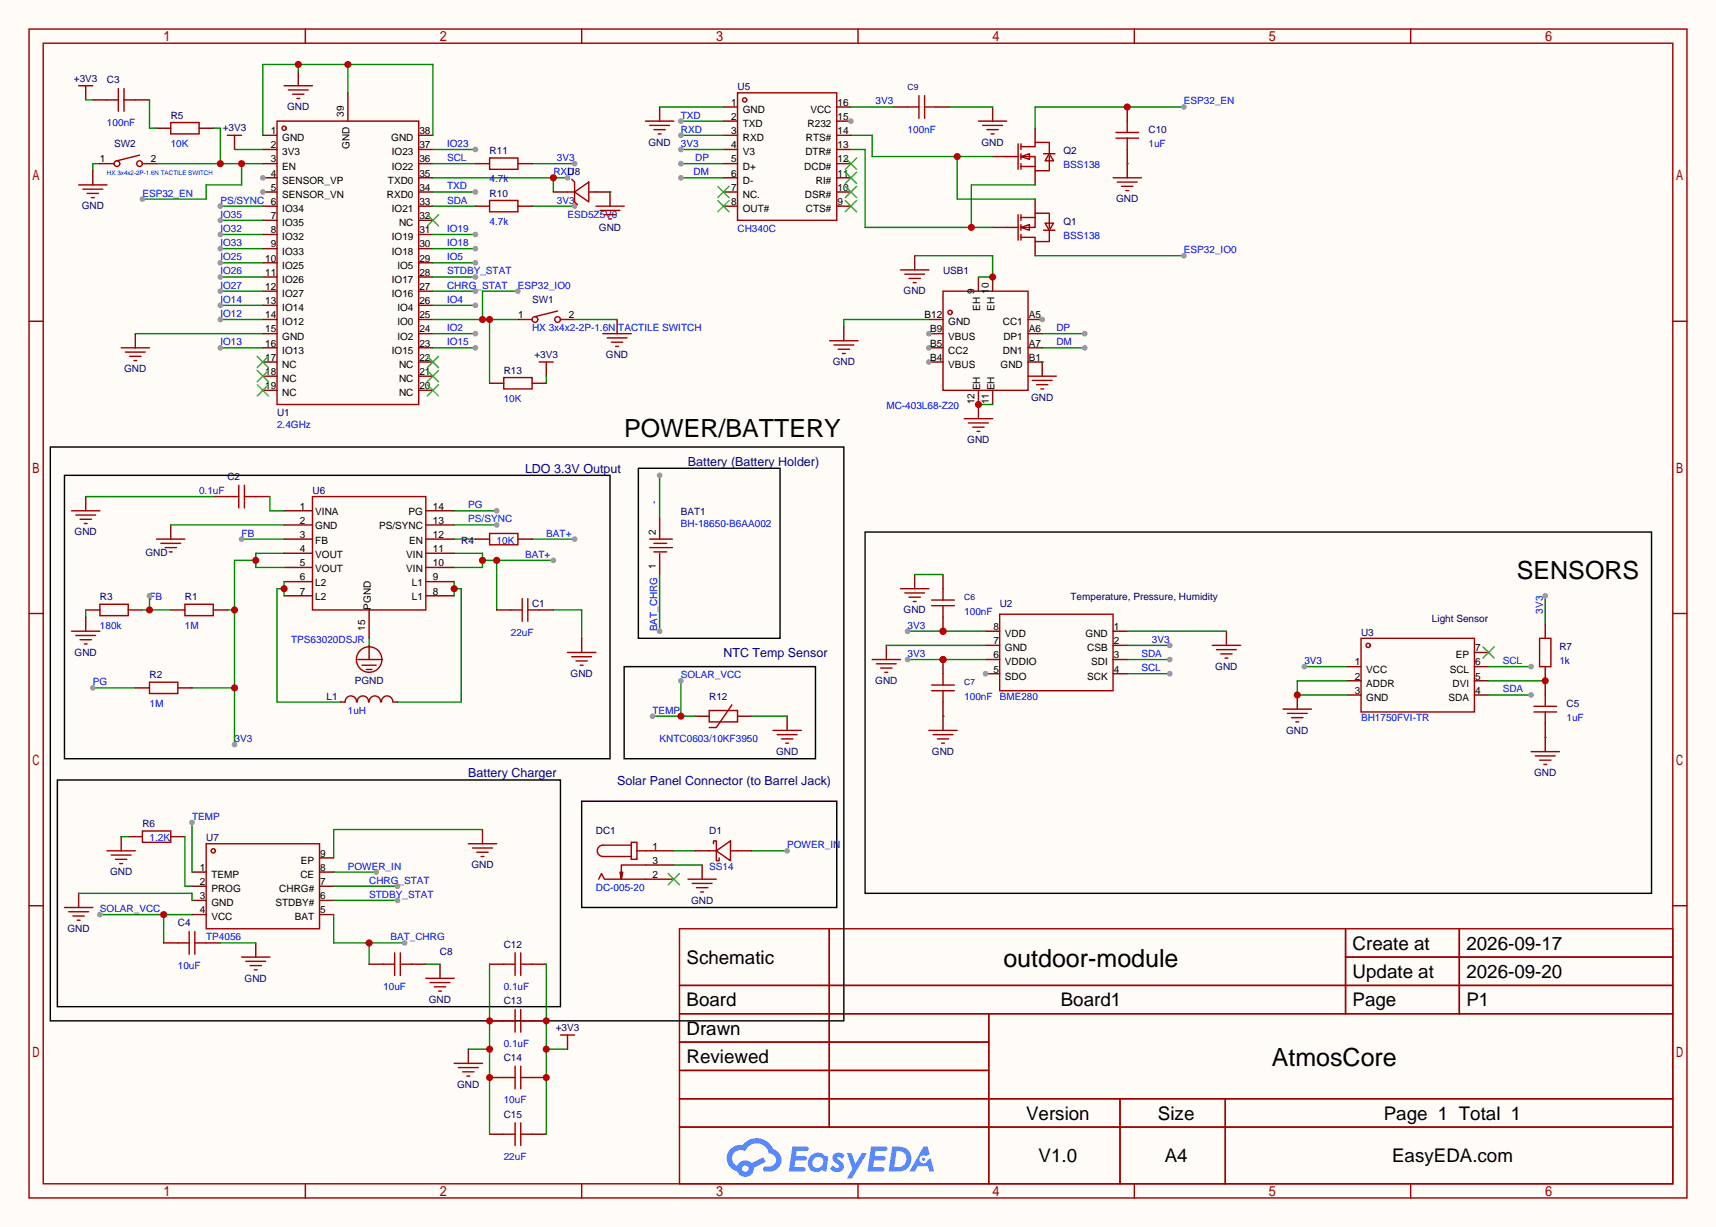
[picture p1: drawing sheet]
<svg xmlns="http://www.w3.org/2000/svg" width="308mm" height="220mm" viewBox="0 0 308 220" stroke-linecap="round" stroke-linejoin="round" font-family="sans-serif">
<path d="M0 0h307.6v220h-307.6z" fill="#fffcf7"/>
<g fill="none" stroke="#a10000" stroke-width=".25">
<path d="M5.2 5.2h297.2v209.6h-297.2zM7.7 7.7h292.1v204.5h-292.1zM54.7 5.2v2.5M104.3 5.2v2.5M153.8 5.2v2.5M203.3 5.2v2.5M252.9 5.2v2.5M5.2 57.6h2.5M299.8 57.6h2.6M5.2 110h2.5M299.8 110h2.6M5.2 162.4h2.5"/>
<path d="M121.8 166.5h178v45.7h-178zM121.8 176.7h178M148.7 166.5v35.6M241.2 166.5v15.2M241.2 171.6h58.6M261.6 166.5v15.2M299.8 162.4h2.6M121.8 181.7h178M121.8 186.8h55.4M121.8 197h178M121.8 191.9h55.4M177.2 181.7v30.5"/>
<path d="M200.8 197v15.2M219.6 197v15.2M54.7 212.2v2.6M104.3 212.2v2.6M121.8 202.1h178M153.8 212.2v2.6M203.3 212.2v2.6M252.9 212.2v2.6"/>
</g>
<g fill="#5487ff">
<path d="M149.5 206.9a1.3 1.3 0 0 1 1.9 .3l-.4 .6a.54 .54 0 0 0-1-.2l.2 .2a1.58 1.58 0 0 1 1 1.5 1.43 1.43 0 0 1-2.4 .2l.5-.6a.64 .64 0 0 0 .5 .5 .64 .64 0 0 0 .6-.3l-.1-.3a1.6 1.6 0 0 1-1.1-1.5z"/>
<path d="M151.8 206.7h.8l.7 2 1.2-2h.9l-2.7 4.5h-.9l1-1.6z"/>
<path d="M142 205.5h1.7a1.31 1.31 0 0 1 1.2 .2 .4 .4 0 0 1-.3 .6h-1.8l-.1 1h1.6a.4 .4 0 0 1 .3 .4 .4 .4 0 0 1-.4 .4h-1.6l-.2 1.2 .8-.1a1.23 1.23 0 0 1 1.2 .2 .39 .39 0 0 1-.4 .6h-2.6z"/>
<path d="M156.1 205.5h1.7a1.32 1.32 0 0 1 1.2 .2 .39 .39 0 0 1-.3 .6h-1.8l-.1 1h1.6a.4 .4 0 0 1 .4 .4 .4 .4 0 0 1-.5 .4h-1.6l-.2 1.1h.8a1.23 1.23 0 0 1 1.2 .2 .39 .39 0 0 1-.4 .6h-2.6z"/>
<path d="M165.5 205.6h.8l.3 1.3-.6 .3a.75 .75 0 0 0-1.1 .3 .75 .75 0 0 0 .5 1.1 .75 .75 0 0 0 .9-.7l.5-.3 .6 2.4h-.8l-.3-.9h-1.8l-.5 .9h-1z"/>
<path d="M159.9 205.6l-.6 4.4h1.4a2.27 2.27 0 0 0 2.7-2.3 2.27 2.27 0 0 0-2.7-2.1zM160.7 206.3a1.5 1.5 0 0 1 1.8 1.6 1.5 1.5 0 0 1-1.9 1.3h-.3z"/>
<path d="M145.4 207.2a1.62 1.62 0 0 0-.4 2.1 1.62 1.62 0 0 0 2 .6l.3-.2 .4 .2 .4 .1 .3-2.4-.1-.3-.5-.1a1.58 1.58 0 0 0-2.4 0zM146 207.7a.98 .98 0 0 1 1.5 .2 .98 .98 0 0 1-.6 1.4 .94 .94 0 0 1-1.2-.4 .94 .94 0 0 1 .3-1.2z"/>
<path d="M131 206a2.37 2.37 0 0 0 1.1 4 1.54 1.54 0 0 0 1.8 1 1.54 1.54 0 0 0 1.2-1.6l2.2-1.1-.5-.8-2.1 1a1.57 1.57 0 0 0-2.6 .5 1.5 1.5 0 0 1-.7-2.1 1.5 1.5 0 0 1 2.2-.5 2.23 2.23 0 0 1 2.3-1.4 2.23 2.23 0 0 1 2 1.8 1.16 1.16 0 0 1 1.2 1.1 1.16 1.16 0 0 1-1.1 1.2h-.7a.47 .47 0 0 0-.5 .4 .47 .47 0 0 0 .4 .5 2.23 2.23 0 0 0 2.2-.6 2.23 2.23 0 0 0 .5-2.3 2.16 2.16 0 0 0-1.3-1.1 3.2 3.2 0 0 0-5.5-.7l-1.1 .1zM133 209.5a.6 .6 0 0 1 1.2 0 .6 .6 0 0 1-1.2 0z"/>
<circle cx="165.6" cy="207.8" r=".28"/>
</g>
<g fill="none" stroke="#870000" stroke-width=".25">
<path d="M62.4 16.6v5.1M47.1 34.4h2.6M47.1 37h2.6M47.1 39.5h2.6M75.1 24.3h2.5M75.1 26.8h2.5M75.1 29.3h2.5M75.1 31.9h2.5M75.1 34.4h2.5M75.1 37h2.5M75.1 39.5h2.5M47.1 42h2.6"/>
<path d="M47.1 44.6h2.6M47.1 47.1h2.6M47.1 49.7h2.6M47.1 52.2h2.6M47.1 54.7h2.6M47.1 57.3h2.6M47.1 59.8h2.6M75.1 42h2.5M75.1 44.6h2.5M75.1 47.1h2.5M75.1 49.7h2.5M75.1 52.2h2.5"/>
<path d="M75.1 54.7h2.5M75.1 57.3h2.5M75.1 59.8h2.5M47.1 62.4h2.6M47.1 64.9h2.6M47.1 67.4h2.6M47.1 70h2.6M75.1 62.4h2.5M75.1 64.9h2.5M75.1 67.4h2.5M75.1 70h2.5"/>
</g>
<g fill="none" stroke="#3c3" stroke-width=".25">
<path d="M76.6 38.5l2 2M78.6 38.5l-2 2M46.1 69l2 2M46.1 66.4l2 2.1M46.1 63.9l2 2M48.1 69l-2 2M48.1 66.4l-2 2.1M48.1 63.9l-2 2M76.6 63.9l2 2M76.6 66.4l2 2.1M76.6 69l2 2M78.6 63.9l-2 2"/>
<path d="M78.6 66.4l-2 2.1M78.6 69l-2 2"/>
</g>
<circle cx="47.1" cy="34.4" r=".51" fill="#999"/>
<path d="M47.1 31.9h2.6" fill="none" stroke="#870000" stroke-width=".25"/>
<circle cx="47.1" cy="31.9" r=".51" fill="#999"/>
<path d="M47.1 29.3h2.6M47.1 26.8h2.6M47.1 24.3h2.6M199.5 113.2h2.6M199.5 115.7h2.6M199.5 118.2h2.6M176.7 120.8h2.5M199.5 120.8h2.6" fill="none" stroke="#870000" stroke-width=".25"/>
<g fill="none" stroke="#a10000" stroke-width=".25">
<path d="M49.7 21.7h25.4v50.8h-25.4zM179.2 110.1h20.3v13.7h-20.3z"/>
<circle cx="50.9" cy="23" r=".38"/>
</g>
<circle cx="176.7" cy="120.8" r=".51" fill="#999"/>
<path d="M53.5 12.8v2.6M176.7 118.2h2.5M176.7 115.7h2.5M176.7 113.2h2.5M241.4 119.5h2.6M264.3 119.5h2.5M264.3 117h2.5M241.4 122h2.6M241.4 124.6h2.6M264.3 122h2.5M264.3 124.6h2.5" fill="none" stroke="#870000" stroke-width=".25"/>
<g fill="none" stroke="#a10000" stroke-width=".25">
<path d="M50.9 15.4h5.1M51.7 16.1h3.5M52.5 16.9h2M53.2 17.7h.5M244 114.4h20.3v13.2h-20.3z"/>
<circle cx="245.2" cy="115.7" r=".38"/>
</g>
<path d="M265.8 116l2 2M267.8 116l-2 2" fill="none" stroke="#3c3" stroke-width=".25"/>
<path d="M53.5 11.6v1.2M62.4 11.6v5M47.1 24.3v-12.7h30.5v12.7" fill="none" stroke="#008700" stroke-width=".25"/>
<g fill="#c00">
<circle cx="62.4" cy="11.6" r=".63"/>
<circle cx="53.5" cy="11.6" r=".63"/>
</g>
<g fill="none" stroke="#870000" stroke-width=".25">
<path d="M129.7 19.2h2.5M129.7 21.7h2.5M129.7 24.3h2.5M129.7 26.8h2.5M129.7 29.3h2.5M129.7 31.9h2.5M129.7 34.4h2.5M129.7 37h2.5M150 21.7h2.5M150 24.3h2.5M150 26.8h2.5M150 29.3h2.5"/>
<path d="M150 31.9h2.5M150 34.4h2.5M150 37h2.5M24.3 59.8v2.6"/>
</g>
<g fill="none" stroke="#a10000" stroke-width=".25">
<path d="M132.2 16.6h17.8v22.9h-17.8zM21.7 62.4h5.1M22.5 63.1h3.5M23.2 63.9h2.1M24 64.6h.5"/>
<circle cx="133.5" cy="17.9" r=".38"/>
</g>
<path d="M24.3 59.8h22.8" fill="none" stroke="#008700" stroke-width=".25"/>
<path d="M128.7 33.4l2 2M128.7 35.9l2 2.1M130.7 33.4l-2 2M130.7 35.9l-2 2.1M151.5 35.9l2 2.1M151.5 33.4l2 2M151.5 30.9l2 2M151.5 28.3l2 2.1M153.5 35.9l-2 2.1M153.5 33.4l-2 2M153.5 30.9l-2 2M153.5 28.3l-2 2.1" fill="none" stroke="#3c3" stroke-width=".25"/>
<circle cx="152.5" cy="21.7" r=".51" fill="#999"/>
<path d="M150 19.2h2.5M158.9 115.7v2.5M219.8 113.2v2.5M232.5 124.6v2.5" fill="none" stroke="#870000" stroke-width=".25"/>
<path d="M156.3 118.2h5.1M157.1 119h3.6M157.9 119.8h2M217.3 115.7h5.1M218.1 116.5h3.5M218.8 117.2h2.1M219.6 118h.5M158.6 120.5h.5M230 127.1h5.1M230.8 127.9h3.5M231.5 128.7h2.1M232.3 129.4h.5" fill="none" stroke="#a10000" stroke-width=".25"/>
<path d="M158.9 115.7h17.8M202.1 113.2h17.7M241.4 122h-8.9v2.6h8.9" fill="none" stroke="#008700" stroke-width=".25"/>
<circle cx="232.5" cy="124.6" r=".63" fill="#c00"/>
<g fill="none" stroke="#870000" stroke-width=".25">
<path d="M50.9 91.6h5.1M50.9 94.1h5.1M50.9 96.6h5.1M50.9 99.2h5.1M76.3 91.6h5.1M76.3 94.1h5.1M76.3 96.6h5.1M76.3 99.2h5.1M118.2 92.8v3.8M118.2 99.2v3.8M50.9 101.7h5.1M50.9 104.3h5.1"/>
<path d="M50.9 106.8h5.1M66.2 109.3v5.1M76.3 101.7h5.1M76.3 104.3h5.1M76.3 106.8h5.1"/>
</g>
<path d="M56 89h20.3v20.3h-20.3zM116.5 96.6h4M116.5 98.2h4M117.2 97.4h2.3M117.2 98.9h2.3" fill="none" stroke="#a10000" stroke-width=".25"/>
<path d="M202.1 115.7h7.6" fill="none" stroke="#008700" stroke-width=".25"/>
<circle cx="209.7" cy="115.7" r=".51" fill="#999"/>
<path d="M277 106.8v5.1" fill="none" stroke="#008700" stroke-width=".25"/>
<circle cx="277" cy="106.8" r=".51" fill="#999"/>
<path d="M152.5 19.2h7.6M162.7 113.2h14" fill="none" stroke="#008700" stroke-width=".25"/>
<circle cx="169" cy="113.2" r=".63" fill="#c00"/>
<circle cx="162.7" cy="113.2" r=".51" fill="#999"/>
<path d="M95.4 37h7.6" fill="none" stroke="#008700" stroke-width=".25"/>
<circle cx="103" cy="37" r=".51" fill="#999"/>
<path d="M122 26.8h7.7" fill="none" stroke="#008700" stroke-width=".25"/>
<circle cx="122" cy="26.8" r=".51" fill="#999"/>
<path d="M233.8 119.5h7.6" fill="none" stroke="#008700" stroke-width=".25"/>
<circle cx="233.8" cy="119.5" r=".51" fill="#999"/>
<path d="M162.7 118.2h14" fill="none" stroke="#008700" stroke-width=".25"/>
<circle cx="169" cy="118.2" r=".63" fill="#c00"/>
<circle cx="162.7" cy="118.2" r=".51" fill="#999"/>
<path d="M95.4 29.3h7.6" fill="none" stroke="#008700" stroke-width=".25"/>
<circle cx="103" cy="29.3" r=".51" fill="#999"/>
<path d="M266.8 119.5h7.6" fill="none" stroke="#008700" stroke-width=".25"/>
<circle cx="274.4" cy="119.5" r=".51" fill="#999"/>
<path d="M202.1 120.8h7.6" fill="none" stroke="#008700" stroke-width=".25"/>
<circle cx="209.7" cy="120.8" r=".51" fill="#999"/>
<path d="M77.6 29.3h7.6M202.1 118.2h7.6" fill="none" stroke="#008700" stroke-width=".25"/>
<circle cx="209.7" cy="118.2" r=".51" fill="#999"/>
<path d="M77.6 37h7.6M266.8 124.6h7.6" fill="none" stroke="#008700" stroke-width=".25"/>
<circle cx="274.4" cy="124.6" r=".51" fill="#999"/>
<path d="M30.6 94.1v2.5M66.2 115.7v2.5M34.4 156.3h2.6M34.4 158.9h2.6M57.3 153.8h2.5M57.3 156.3h2.5M57.3 158.9h2.5M34.4 161.4h2.6M34.4 164h2.6M57.3 161.4h2.5M57.3 164h2.5" fill="none" stroke="#870000" stroke-width=".25"/>
<g fill="none" stroke="#a10000" stroke-width=".25">
<path d="M28.1 96.6h5M28.8 97.4h3.6M29.6 98.2h2M30.4 98.9h.5M64.1 118.2h4.1M64.9 119.3h2.5M65.7 120h1M37 151.3h20.3v15.2h-20.3z"/>
<circle cx="66.2" cy="118.2" r="2.29"/>
<circle cx="38.2" cy="152.5" r=".38"/>
</g>
<path d="M30.6 94.1h20.3M81.4 99.2h5.1v2.5h-5.1M66.2 114.4v1.3M86.5 100.5h12.7M89 100.5v8.8" fill="none" stroke="#008700" stroke-width=".25"/>
<g fill="#c00">
<circle cx="86.5" cy="100.5" r=".63"/>
<circle cx="89" cy="100.5" r=".63"/>
</g>
<circle cx="99.2" cy="100.5" r=".51" fill="#999"/>
<path d="M50.9 99.2h-5.1v2.5h5.1M40.8 109.3h1.2M45.8 100.5h-3.8v33M99.2 109.3h5.1v5.1M34.4 123.3h7.6" fill="none" stroke="#008700" stroke-width=".25"/>
<g fill="#c00">
<circle cx="45.8" cy="100.5" r=".63"/>
<circle cx="42" cy="109.3" r=".63"/>
<circle cx="42" cy="123.3" r=".63"/>
</g>
<circle cx="42" cy="133.5" r=".51" fill="#999"/>
<path d="M118.2 85.2v7.6" fill="none" stroke="#008700" stroke-width=".25"/>
<circle cx="118.2" cy="85.2" r=".51" fill="#999"/>
<path d="M89 109.3h2.6M96.6 109.3h2.6M104.3 114.4v2.6" fill="none" stroke="#870000" stroke-width=".25"/>
<path d="M91.6 109.3h2M93.6 107.3v4.1M94.6 107.3v4.1M94.6 109.3h2M101.7 117h5.1M102.5 117.7h3.5M103.3 118.5h2M104 119.3h.5" fill="none" stroke="#a10000" stroke-width=".25"/>
<path d="M81.4 96.6h3.8M95.4 96.6h7.6" fill="none" stroke="#008700" stroke-width=".25"/>
<circle cx="103" cy="96.6" r=".51" fill="#999"/>
<path d="M15.4 89v2.6M38.2 89h2.6M45.8 89h2.6" fill="none" stroke="#870000" stroke-width=".25"/>
<path d="M12.8 91.6h5.1M13.6 92.3h3.5M14.4 93.1h2M15.1 93.9h.5M40.8 89h2M42.8 87v4.1M43.8 87v4.1M43.8 89h2" fill="none" stroke="#a10000" stroke-width=".25"/>
<path d="M15.4 89h22.8M48.4 89v2.6h2.5M81.4 104.3v2.5M81.4 105.5h1.3v20.4h-11.5" fill="none" stroke="#008700" stroke-width=".25"/>
<circle cx="81.4" cy="105.5" r=".63" fill="#c00"/>
<path d="M50.9 104.3v2.5M50.9 105.5h-1.2v20.4h11.4" fill="none" stroke="#008700" stroke-width=".25"/>
<circle cx="50.9" cy="105.5" r=".63" fill="#c00"/>
<path d="M39.5 39.5h7.6" fill="none" stroke="#008700" stroke-width=".25"/>
<circle cx="39.5" cy="39.5" r=".51" fill="#999"/>
<path d="M39.5 42h7.6" fill="none" stroke="#008700" stroke-width=".25"/>
<circle cx="39.5" cy="42" r=".51" fill="#999"/>
<path d="M39.5 44.6h7.6" fill="none" stroke="#008700" stroke-width=".25"/>
<circle cx="39.5" cy="44.6" r=".51" fill="#999"/>
<path d="M39.5 47.1h7.6" fill="none" stroke="#008700" stroke-width=".25"/>
<circle cx="39.5" cy="47.1" r=".51" fill="#999"/>
<path d="M39.5 49.7h7.6" fill="none" stroke="#008700" stroke-width=".25"/>
<circle cx="39.5" cy="49.7" r=".51" fill="#999"/>
<path d="M39.5 52.2h7.6" fill="none" stroke="#008700" stroke-width=".25"/>
<circle cx="39.5" cy="52.2" r=".51" fill="#999"/>
<path d="M39.5 54.7h7.6" fill="none" stroke="#008700" stroke-width=".25"/>
<circle cx="39.5" cy="54.7" r=".51" fill="#999"/>
<path d="M39.5 57.3h7.6" fill="none" stroke="#008700" stroke-width=".25"/>
<circle cx="39.5" cy="57.3" r=".51" fill="#999"/>
<path d="M39.5 62.4h7.6" fill="none" stroke="#008700" stroke-width=".25"/>
<circle cx="39.5" cy="62.4" r=".51" fill="#999"/>
<path d="M77.6 59.8h7.6" fill="none" stroke="#008700" stroke-width=".25"/>
<circle cx="85.2" cy="59.8" r=".51" fill="#999"/>
<path d="M77.6 54.7h7.6" fill="none" stroke="#008700" stroke-width=".25"/>
<circle cx="85.2" cy="54.7" r=".51" fill="#999"/>
<path d="M77.6 49.7h7.6" fill="none" stroke="#008700" stroke-width=".25"/>
<circle cx="85.2" cy="49.7" r=".51" fill="#999"/>
<path d="M77.6 47.1h7.6" fill="none" stroke="#008700" stroke-width=".25"/>
<circle cx="85.2" cy="47.1" r=".51" fill="#999"/>
<path d="M77.6 44.6h7.6" fill="none" stroke="#008700" stroke-width=".25"/>
<circle cx="85.2" cy="44.6" r=".51" fill="#999"/>
<path d="M77.6 42h7.6" fill="none" stroke="#008700" stroke-width=".25"/>
<circle cx="85.2" cy="42" r=".51" fill="#999"/>
<path d="M77.6 26.8h7.6" fill="none" stroke="#008700" stroke-width=".25"/>
<circle cx="85.2" cy="26.8" r=".51" fill="#999"/>
<path d="M9 80.1h142.3v102.9h-142.3zM155.1 95.4h140.9v64.7h-140.9z" fill="none" stroke="#000" stroke-width=".25"/>
<path d="M15.4 109.3h2.5M23 109.3h2.5M30.6 109.3h2.5M38.2 109.3h2.6M24.3 123.3h2.5M31.9 123.3h2.5M61.1 125.9h.7M70.5 125.9h.7" fill="none" stroke="#870000" stroke-width=".25"/>
<path d="M17.9 108.3h5.1v2.1h-5.1zM33.1 108.3h5.1v2.1h-5.1zM26.8 122.3h5.1v2h-5.1zM61.9 125.8a1.01 1.01 0 0 1 1-1 1.01 1.01 0 0 1 1 1M64 125.8a1.01 1.01 0 0 1 1-1 1.01 1.01 0 0 1 1.1 1M66.2 125.8a1.01 1.01 0 0 1 1-1 1.01 1.01 0 0 1 1 1M68.4 125.8a1.01 1.01 0 0 1 1-1 1.01 1.01 0 0 1 1 1" fill="none" stroke="#a10000" stroke-width=".25"/>
<path d="M25.5 109.3h5.1M26.8 106.8v2.5" fill="none" stroke="#008700" stroke-width=".25"/>
<circle cx="26.8" cy="109.3" r=".63" fill="#c00"/>
<circle cx="26.8" cy="106.8" r=".51" fill="#999"/>
<path d="M15.4 110.6v2.6" fill="none" stroke="#870000" stroke-width=".25"/>
<path d="M12.8 113.2h5.1M13.6 113.9h3.5M14.4 114.7h2M15.1 115.4h.5" fill="none" stroke="#a10000" stroke-width=".25"/>
<path d="M81.4 91.6h7.6M15.4 109.3v1.3" fill="none" stroke="#008700" stroke-width=".25"/>
<circle cx="89" cy="91.6" r=".51" fill="#999"/>
<path d="M16.6 123.3h7.7" fill="none" stroke="#008700" stroke-width=".25"/>
<circle cx="16.6" cy="123.3" r=".51" fill="#999"/>
<path d="M43.3 96.6h7.6" fill="none" stroke="#008700" stroke-width=".25"/>
<circle cx="43.3" cy="96.6" r=".51" fill="#999"/>
<path d="M87.8 95.6h5v2.1h-5z" fill="none" stroke="#a10000" stroke-width=".25"/>
<path d="M85.2 96.6h2.6M92.8 96.6h2.6" fill="none" stroke="#870000" stroke-width=".25"/>
<path d="M28.1 29.3h19M38.2 23h1.3v6.3M43.3 29.3v3.8h-6.3v2.6h-11.5" fill="none" stroke="#008700" stroke-width=".25"/>
<g fill="#c00">
<circle cx="39.5" cy="29.3" r=".63"/>
<circle cx="43.3" cy="29.3" r=".63"/>
</g>
<circle cx="25.5" cy="35.7" r=".51" fill="#999"/>
<path d="M17.9 29.3h-1.3v1.3M81.4 94.1h7.6" fill="none" stroke="#008700" stroke-width=".25"/>
<circle cx="89" cy="94.1" r=".51" fill="#999"/>
<path d="M39.5 37h7.6" fill="none" stroke="#008700" stroke-width=".25"/>
<circle cx="39.5" cy="37" r=".51" fill="#999"/>
<path d="M42 25.5v1.3" fill="none" stroke="#870000" stroke-width=".25"/>
<path d="M40.8 24.3h2.5M42 24.3v1.2" fill="none" stroke="#a10000" stroke-width=".25"/>
<path d="M42 26.8h5.1M77.6 31.9h24.1M99.2 31.9v2.5" fill="none" stroke="#008700" stroke-width=".25"/>
<circle cx="99.2" cy="31.9" r=".63" fill="#c00"/>
<circle cx="101.7" cy="31.9" r=".51" fill="#999"/>
<path d="M77.6 34.4h7.6" fill="none" stroke="#008700" stroke-width=".25"/>
<circle cx="85.2" cy="34.4" r=".51" fill="#999"/>
<path d="M122 21.7h7.7" fill="none" stroke="#008700" stroke-width=".25"/>
<circle cx="122" cy="21.7" r=".51" fill="#999"/>
<path d="M122 24.3h7.7" fill="none" stroke="#008700" stroke-width=".25"/>
<circle cx="122" cy="24.3" r=".51" fill="#999"/>
<path d="M118.2 19.2v2.5M115.7 155.1h5.1M115.7 157.6h5.1M115.7 152.5h5.1M125.9 155.1v2.5M14.1 160.1v2.6" fill="none" stroke="#870000" stroke-width=".25"/>
<g fill="none" stroke="#a10000" stroke-width=".25">
<path d="M115.7 21.7h5.1M116.5 22.5h3.5M117.2 23.2h2.1M118 24h.5M107.3 157.6l.5-1 .5 1h7.4M111.6 156.3l-.2 1.3M113.2 151h1v3.1h-1zM113.2 151.5h-5.1a1.02 1.02 0 0 0-1 1 1.02 1.02 0 0 0 1 1h5.1M114.2 152.5h1.5M115.7 155.1h-4.3v2.5l-.3-1.3M123.3 157.6h5.1M124.1 158.4h3.5"/>
<path d="M124.8 159.1h2.1M125.6 159.9h.5M11.6 162.7h5M12.3 163.4h3.6M13.1 164.2h2M13.8 165h.6"/>
</g>
<path d="M118.2 19.2h11.5M120.8 155.1h5.1M134.7 152.5h6.4M14.1 160.1h20.3v1.3" fill="none" stroke="#008700" stroke-width=".25"/>
<path d="M119.8 156.6l2 2M121.8 156.6l-2 2" fill="none" stroke="#3c3" stroke-width=".25"/>
<circle cx="141.1" cy="152.5" r=".51" fill="#999"/>
<path d="M21.7 150h1.3M33.1 150v8.9h1.3M120.8 152.5h3.8M17.9 164h16.5M29.3 164v5" fill="none" stroke="#008700" stroke-width=".25"/>
<path d="M19.2 152.5h5.1M19.9 153.3h3.6M20.7 154.1h2M21.5 154.8h.5M25.5 149h5.1v2h-5.1z" fill="none" stroke="#a10000" stroke-width=".25"/>
<path d="M21.7 150v2.5M23 150h2.5M30.6 150h2.5" fill="none" stroke="#870000" stroke-width=".25"/>
<circle cx="29.3" cy="164" r=".63" fill="#c00"/>
<circle cx="17.9" cy="164" r=".51" fill="#999"/>
<path d="M202.1 19.2v2.5M202.1 26.8v2.5M277 111.9v2.5M277 119.5v5.1M277 129.7v5M29.3 169h2.6M37 169h2.5M45.8 169v2.6" fill="none" stroke="#870000" stroke-width=".25"/>
<g fill="none" stroke="#a10000" stroke-width=".25">
<path d="M200 24.8h4.1M200 23.7h4.1M202.1 21.7v2M202.1 24.8v2M276 114.4h2v5.1h-2zM274.4 134.7h5.1M275 127.6h4M275 126.6h4M275.2 135.5h3.6M276 136.3h2M276.7 137h.5M277 124.6v2"/>
<path d="M277 127.6v2.1M31.9 169h2M33.9 167v4.1M34.9 167v4.1M34.9 169h2.1M43.3 171.6h5.1M44.1 172.3h3.5M44.8 173.1h2.1M45.6 173.9h.5"/>
</g>
<path d="M266.8 122h10.2M277 132.2h.1M39.5 169h6.3" fill="none" stroke="#008700" stroke-width=".25"/>
<circle cx="277" cy="122" r=".63" fill="#c00"/>
<path d="M59.8 161.4h11.4" fill="none" stroke="#008700" stroke-width=".25"/>
<circle cx="71.2" cy="161.4" r=".51" fill="#999"/>
<path d="M59.8 158.9h11.4" fill="none" stroke="#008700" stroke-width=".25"/>
<circle cx="71.2" cy="158.9" r=".51" fill="#999"/>
<path d="M59.8 156.3h7.6" fill="none" stroke="#008700" stroke-width=".25"/>
<circle cx="67.4" cy="156.3" r=".51" fill="#999"/>
<path d="M77.6 62.4h7.6" fill="none" stroke="#008700" stroke-width=".25"/>
<circle cx="85.2" cy="62.4" r=".51" fill="#999"/>
<path d="M77.6 52.2h7.6" fill="none" stroke="#008700" stroke-width=".25"/>
<circle cx="85.2" cy="52.2" r=".51" fill="#999"/>
<path d="M59.8 164v5h12.7M66.2 169v3.8" fill="none" stroke="#008700" stroke-width=".25"/>
<circle cx="66.2" cy="169" r=".63" fill="#c00"/>
<circle cx="72.5" cy="169" r=".51" fill="#999"/>
<path d="M167 108.6h4.1" fill="none" stroke="#a10000" stroke-width=".25"/>
<path d="M169 110.6v2.6" fill="none" stroke="#870000" stroke-width=".25"/>
<circle cx="169" cy="113.2" r=".63" fill="#c00"/>
<path d="M167 107.6h4.1M169 105.5v2.1M169 108.6v2M167 122.8h4.1" fill="none" stroke="#a10000" stroke-width=".25"/>
<path d="M169 103v2.5M169 118.2v2.6" fill="none" stroke="#870000" stroke-width=".25"/>
<circle cx="169" cy="118.2" r=".63" fill="#c00"/>
<g fill="none" stroke="#a10000" stroke-width=".25">
<path d="M87.8 35.9h5v2.1h-5zM87.8 28.3h5v2.1h-5zM161.4 105.5h5.1M162.2 106.3h3.5M162.9 107.1h2.1M163.7 107.8h.5M166.5 130.9h5.1M167 123.8h4.1M167.3 131.7h3.5M168 132.5h2.1M168.8 133.2h.5M169 120.8v2"/>
<path d="M169 123.8v2.1"/>
</g>
<path d="M85.2 37h2.6M85.2 29.3h2.6M92.8 37h2.6M92.8 29.3h2.6M164 103v2.5M169 125.9v5" fill="none" stroke="#870000" stroke-width=".25"/>
<path d="M118.2 103v10.2M164 103h5M169 128.4h.1" fill="none" stroke="#008700" stroke-width=".25"/>
<circle cx="118.2" cy="113.2" r=".51" fill="#999"/>
<path d="M124.6 128.4h2.5M132.2 128.4h2.5M86.5 148.7v2.6" fill="none" stroke="#870000" stroke-width=".25"/>
<path d="M127.1 127.4h5.1v2h-5.1zM131.2 126.4l-2.8 4h-1.3M83.9 151.3h5.1M84.7 152h3.6M85.5 152.8h2M86.2 153.5h.5" fill="none" stroke="#a10000" stroke-width=".25"/>
<path d="M34.4 147.4v8.9M86.5 148.7h-26.7v5.1" fill="none" stroke="#008700" stroke-width=".25"/>
<circle cx="34.4" cy="147.4" r=".51" fill="#999"/>
<path d="M117 128.4h7.6M122 122v6.4" fill="none" stroke="#008700" stroke-width=".25"/>
<circle cx="122" cy="128.4" r=".63" fill="#c00"/>
<g fill="#999">
<circle cx="122" cy="122" r=".51"/>
<circle cx="117" cy="128.4" r=".51"/>
</g>
<path d="M160.1 19.2h2.6M167.8 19.2h2.5M17.9 29.3h2.5M25.5 29.3h2.6M92.8 57.3h2.6M100.5 57.3h2.5M141.1 128.4v2.5M66.2 172.8h2.5M73.8 172.8h2.5M78.9 172.8v2.6" fill="none" stroke="#870000" stroke-width=".25"/>
<g fill="none" stroke="#a10000" stroke-width=".25">
<path d="M162.7 19.2h2M164.7 17.1v4.1M165.7 19.2h2.1M165.7 17.1v4.1M25 27.8l-4 1M99.9 55.8l-4 1M138.6 130.9h5M139.3 131.7h3.6M140.1 132.5h2M140.8 133.2h.6M68.7 172.8h2M70.7 170.8v4.1"/>
<path d="M71.8 170.8v4.1M71.8 172.8h2M76.3 175.4h5.1M77.1 176.1h3.5M77.9 176.9h2M78.6 177.7h.5"/>
<circle cx="21" cy="29.3" r=".51"/>
<circle cx="25" cy="29.3" r=".51"/>
<circle cx="95.9" cy="57.3" r=".51"/>
<circle cx="99.9" cy="57.3" r=".51"/>
</g>
<path d="M77.6 57.3h15.2M87.8 57.3v11.4M92.8 52.2h-6.3v5.1M134.7 128.4h6.4M76.3 172.8h2.6" fill="none" stroke="#008700" stroke-width=".25"/>
<path d="M11.6 85.2h97.7v50.8h-97.7zM114.4 83.9h25.4v30.5h-25.4zM111.9 119.5h34.3v16.5h-34.3zM10.3 139.8h90.2v40.7h-90.2zM104.3 143.6h45.7v19.1h-45.7z" fill="none" stroke="#000" stroke-width=".25"/>
<g fill="#c00">
<circle cx="87.8" cy="57.3" r=".63"/>
<circle cx="86.5" cy="57.3" r=".63"/>
</g>
<circle cx="92.8" cy="52.2" r=".51" fill="#999"/>
<g fill="none" stroke="#870000" stroke-width=".25">
<path d="M15.4 16.6v1.3M16.6 17.9h2.6M24.3 17.9h2.5M177.9 19.2v2.5M16.6 30.6v2.5M28.1 23h2.5M35.7 23h2.5M177.9 28.1h2.6M185.5 23v2.5M185.5 30.6v2.5M185.5 35.7v2.5M110.6 57.3v2.5"/>
<path d="M177.9 40.8h2.6M185.5 43.3v2.5M87.8 68.7h2.5M95.4 68.7h2.5M97.9 66.2v1.2"/>
</g>
<g fill="none" stroke="#a10000" stroke-width=".25">
<path d="M14.1 15.4h2.5M15.4 15.4v1.2M19.2 17.9h2M21.2 15.9v4M22.2 15.9v4M22.2 17.9h2.1M14.1 33.1h5.1M14.9 33.9h3.5M15.6 34.7h2.1M16.4 35.4h.5M30.6 22h5.1v2h-5.1zM175.4 21.7h5.1"/>
<path d="M176.1 22.5h3.6M176.9 23.2h2M177.7 24h.5M180.5 28.1h2M182.5 25.8v4.6M182.5 38.5v4.6M183 28.1h2.5v2.5h2.6v-2.5M183 26.3h2.5v-.8h2.6v2.1M183 28.1l1.5-.5v1zM183 25.8v1M183 27.6v1M183 29.3v1.1"/>
<path d="M183 38.5v1M183 39h2.5M183 29.8h2.5M187.1 27.6h2M188.1 27.6l.7 1.2h-1.5zM108.1 59.8h5.1M180.5 40.8h2M183 40.8h2.5v-2.6h2.6v2.6M183 40.8l1.5-.5v1zM183 40.3v1M183 42v1.1M187.1 41.3h2"/>
<path d="M187.3 40h1.5l-.7 1.3zM188.1 41.3v2h-2.6v-.8h-2.5M90.3 67.7h5.1v2h-5.1zM96.6 64.9h2.6M97.9 64.9v1.3M108.8 60.6h3.6M109.6 61.3h2M110.4 62.1h.5"/>
</g>
<path d="M15.4 17.9h1.2M26.8 17.9v5.1h1.3M170.3 19.2h7.6M152.5 26.8h2.6v14h22.8M185.5 33.1h-11.4v7.7M103 57.3h7.6M97.9 67.4v1.3" fill="none" stroke="#008700" stroke-width=".25"/>
<circle cx="174.1" cy="40.8" r=".63" fill="#c00"/>
<path d="M152.5 24.3h3.8v3.8h21.6M171.6 28.1v7.6h13.9" fill="none" stroke="#008700" stroke-width=".25"/>
<circle cx="171.6" cy="28.1" r=".63" fill="#c00"/>
<path d="M87.8 172.8h2.5M95.4 172.8h2.5M87.8 183h2.5M87.8 193.2h2.5M95.4 183h2.5M95.4 193.2h2.5M87.8 203.3h2.5M95.4 203.3h2.5" fill="none" stroke="#870000" stroke-width=".25"/>
<g fill="none" stroke="#a10000" stroke-width=".25">
<path d="M90.3 172.8h2M92.3 170.8v4.1M93.3 170.8v4.1M93.3 172.8h2.1M90.3 183h2M90.3 193.2h2M92.3 181v4M92.3 191.1v4.1M93.3 181v4M93.3 191.1v4.1M93.3 183h2.1M93.3 193.2h2.1"/>
<path d="M90.3 203.3h2M92.3 201.3v4.1M93.3 201.3v4.1M93.3 203.3h2.1"/>
</g>
<path d="M97.9 172.8v30.5M97.9 188.1h3.8" fill="none" stroke="#008700" stroke-width=".25"/>
<g fill="#c00">
<circle cx="97.9" cy="183" r=".63"/>
<circle cx="97.9" cy="188.1" r=".63"/>
<circle cx="97.9" cy="193.2" r=".63"/>
</g>
<path d="M87.8 172.8v30.5M83.9 188.1h3.9" fill="none" stroke="#008700" stroke-width=".25"/>
<g fill="#c00">
<circle cx="87.8" cy="183" r=".63"/>
<circle cx="87.8" cy="188.1" r=".63"/>
<circle cx="87.8" cy="193.2" r=".63"/>
</g>
<path d="M202.1 29.3v2.6M83.9 188.1v2.5M101.7 186.8v1.3" fill="none" stroke="#870000" stroke-width=".25"/>
<path d="M199.5 31.9h5.1M200.3 32.6h3.5M201 33.4h2.1M201.8 34.2h.5M81.4 190.6h5.1M82.2 191.4h3.5M82.9 192.2h2.1M83.7 192.9h.5M100.5 185.5h2.5M101.7 185.5v1.3" fill="none" stroke="#a10000" stroke-width=".25"/>
<path d="M212.2 19.2h-26.7v3.8M202.1 29.3h.1" fill="none" stroke="#008700" stroke-width=".25"/>
<circle cx="202.1" cy="19.2" r=".63" fill="#c00"/>
<circle cx="212.2" cy="19.2" r=".51" fill="#999"/>
<path d="M185.5 45.8h26.7" fill="none" stroke="#008700" stroke-width=".25"/>
<circle cx="212.2" cy="45.8" r=".51" fill="#999"/>
<g fill="none" stroke="#a10000" stroke-width=".25">
<path d="M169 52.2h15.3v17.8h-15.3z"/>
<circle cx="170.3" cy="56" r=".38"/>
</g>
<path d="M166.5 57.3h2.5M166.5 59.8h2.5" fill="none" stroke="#870000" stroke-width=".25"/>
<circle cx="166.5" cy="59.8" r=".51" fill="#999"/>
<path d="M166.5 62.4h2.5" fill="none" stroke="#870000" stroke-width=".25"/>
<circle cx="166.5" cy="62.4" r=".51" fill="#999"/>
<path d="M166.5 64.9h2.5" fill="none" stroke="#870000" stroke-width=".25"/>
<circle cx="166.5" cy="64.9" r=".51" fill="#999"/>
<path d="M184.3 59.8h2.5M184.3 57.3h2.5M184.3 64.9h2.5M184.3 62.4h2.5" fill="none" stroke="#870000" stroke-width=".25"/>
<circle cx="186.8" cy="57.3" r=".51" fill="#999"/>
<path d="M175.4 49.7v2.5M177.9 49.7v2.5M175.4 70v2.5M177.9 70v2.5" fill="none" stroke="#870000" stroke-width=".25"/>
<path d="M122 29.3h7.7" fill="none" stroke="#008700" stroke-width=".25"/>
<circle cx="122" cy="29.3" r=".51" fill="#999"/>
<path d="M186.8 59.8h7.6" fill="none" stroke="#008700" stroke-width=".25"/>
<circle cx="194.4" cy="59.8" r=".51" fill="#999"/>
<path d="M186.8 62.4h7.6" fill="none" stroke="#008700" stroke-width=".25"/>
<circle cx="194.4" cy="62.4" r=".51" fill="#999"/>
<path d="M122 31.9h7.7" fill="none" stroke="#008700" stroke-width=".25"/>
<circle cx="122" cy="31.9" r=".51" fill="#999"/>
<path d="M151.3 58.5v2.6M164 45.8v2.6M175.4 72.5v2.6M186.8 64.9v2.5" fill="none" stroke="#870000" stroke-width=".25"/>
<g fill="none" stroke="#a10000" stroke-width=".25">
<path d="M161.4 48.4h5.1M162.2 49.1h3.5M162.9 49.9h2.1M163.7 50.7h.5M148.7 61.1h5.1M149.5 61.8h3.5M150.2 62.6h2.1M151 63.4h.5M172.8 75.1h5.1M173.6 75.8h3.6M174.4 76.6h2M175.1 77.3h.5"/>
<path d="M184.3 67.4h5.1M185 68.2h3.6M185.8 69h2M186.6 69.7h.5"/>
</g>
<path d="M166.5 57.3h-15.2v1.2M175.4 72.5h2.5M186.8 64.9h.1" fill="none" stroke="#008700" stroke-width=".25"/>
<circle cx="175.4" cy="72.5" r=".63" fill="#c00"/>
<path d="M164 45.8h13.9v3.9h-2.5" fill="none" stroke="#008700" stroke-width=".25"/>
<circle cx="177.9" cy="49.7" r=".63" fill="#c00"/>
<path d="M99.2 34.4h2.5M106.8 34.4h2.5v2.6M124.6 152.5h2.5M132.2 152.5h2.5" fill="none" stroke="#870000" stroke-width=".25"/>
<path d="M101.7 34.4h1.3M102.5 32.1l.5 .5v3.6l.5 .5M103 34.4l2.5-1.8v3.6zM105.5 34.4h1.3M106.8 37h5.1M107.6 37.7h3.5M108.3 38.5h2.1M109.1 39.2h.5M127.1 152.5h1.3M127.9 151.3v-.6h.5v3.6h.5v-.5M128.4 152.5l2.5-1.8v3.6zM130.9 152.5h1.3" fill="none" stroke="#a10000" stroke-width=".25"/>
<path d="M109.3 34.4h.1" fill="none" stroke="#008700" stroke-width=".25"/>
<g font-size="4.5">
<text x="111.9" y="78.4">POWER/BATTERY</text>
<text x="271.9" y="103.8">SENSORS</text>
<text x="179.9" y="173.4">outdoor-module</text>
<text x="228" y="191.1">AtmosCore</text>
</g>
<g font-size="3.4">
<text x="123.1" y="172.8">Schematic</text>
<text x="242.5" y="170.3">Create at</text>
<text x="262.9" y="170.3">2026-09-17</text>
<text x="242.5" y="175.3">Update at</text>
<text x="262.9" y="175.3">2026-09-20</text>
<text x="123.1" y="180.4">Board</text>
<text x="123.1" y="185.5">Drawn</text>
<text x="190.1" y="180.4">Board1</text>
<text x="242.5" y="180.4">Page</text>
<text x="262.9" y="180.4">P1</text>
<text x="123.1" y="190.6">Reviewed</text>
<text x="183.9" y="200.7">Version</text>
<text x="207.6" y="200.7">Size</text>
<text x="248" y="200.7">Page 1 Total 1</text>
<text x="186.2" y="208.4">V1.0</text>
<text x="208.8" y="208.4">A4</text>
<text x="249.5" y="208.4">EasyEDA.com</text>
</g>
<g font-size="2.2" fill="#009">
<text x="123.3" y="83.5">Battery (Battery Holder)</text>
<text x="94.1" y="84.8">LDO 3.3V Output</text>
<text x="129.7" y="117.8">NTC Temp Sensor</text>
<text x="83.9" y="139.4">Battery Charger</text>
<text x="110.6" y="140.6">Solar Panel Connector (to Barrel Jack)</text>
</g>
<g font-size="1.8" fill="#000080">
<text x="13.3" y="14.7">+3V3</text>
<text x="19.2" y="14.9">C3</text>
<text x="132.2" y="16.2">U5</text>
<text x="30.6" y="21.3">R5</text>
<text x="39.9" y="23.6">+3V3</text>
<text x="51.5" y="19.7">GND</text>
<text x="205.9" y="23.8">C10</text>
<text x="20.4" y="26.3">SW2</text>
<text x="87.8" y="27.6">R11</text>
<text x="116.2" y="26.1">GND</text>
<text x="175.9" y="26.1">GND</text>
<text x="190.6" y="27.6">Q2</text>
<text x="87.8" y="35.2">R10</text>
<text x="101.7" y="31.4">U8</text>
<text x="14.6" y="37.5">GND</text>
<text x="107.4" y="41.3">GND</text>
<text x="190.6" y="40.3">Q1</text>
<text x="200.1" y="36.3">GND</text>
<text x="162" y="52.8">GND</text>
<text x="169" y="49.2">USB1</text>
<text x="95.4" y="54.3">SW1</text>
<text x="95.8" y="64.2">+3V3</text>
<text x="108.6" y="64.2">GND</text>
<text x="149.3" y="65.5">GND</text>
<text x="22.3" y="66.7">GND</text>
<text x="90.3" y="67">R13</text>
<text x="184.8" y="71.8">GND</text>
<text x="49.7" y="74.6">U1</text>
<text x="173.4" y="79.4">GND</text>
<text x="40.8" y="86">C2</text>
<text x="56" y="88.6">U6</text>
<text x="13.4" y="95.9">GND</text>
<text x="122" y="92.4">BAT1</text>
<text x="26.1" y="99.8">GND</text>
<text x="82.7" y="97.5">R4</text>
<text x="17.9" y="107.6">R3</text>
<text x="33.1" y="107.6">R1</text>
<text x="95.4" y="108.9">C1</text>
<text x="162" y="109.9">GND</text>
<text x="179.2" y="108.9">U2</text>
<text x="244" y="114">U3</text>
<text x="13.4" y="117.5">GND</text>
<text x="279.5" y="116.5">R7</text>
<text x="26.8" y="121.6">R2</text>
<text x="58.5" y="125.4">L1</text>
<text x="63.6" y="122.6">PGND</text>
<text x="102.3" y="121.3">GND</text>
<text x="127.1" y="125.4">R12</text>
<text x="156.9" y="122.6">GND</text>
<text x="217.8" y="120.1">GND</text>
<text x="230.5" y="131.5">GND</text>
<text x="280.8" y="126.7">C5</text>
<text x="139.1" y="135.3">GND</text>
<text x="167" y="135.3">GND</text>
<text x="275" y="139.1">GND</text>
<text x="25.5" y="148.3">R6</text>
<text x="106.8" y="149.5">DC1</text>
<text x="127.1" y="149.5">D1</text>
<text x="37" y="150.8">U7</text>
<text x="84.5" y="155.6">GND</text>
<text x="19.7" y="156.9">GND</text>
<text x="123.9" y="162">GND</text>
<text x="12.1" y="167.1">GND</text>
<text x="31.9" y="166">C4</text>
<text x="78.9" y="171.1">C8</text>
<text x="90.3" y="169.9">C12</text>
<text x="43.9" y="176">GND</text>
<text x="76.9" y="179.8">GND</text>
<text x="90.3" y="180">C13</text>
<text x="99.6" y="184.8">+3V3</text>
<text x="90.3" y="190.2">C14</text>
<text x="82" y="195">GND</text>
<text x="90.3" y="200.3">C15</text>
</g>
<g font-size="1.8" fill="#00f">
<text x="19.2" y="22.5">100nF</text>
<text x="122" y="21.3">TXD</text>
<text x="122" y="23.8">RXD</text>
<text x="157" y="18.7">3V3</text>
<text x="162.7" y="23.8">100nF</text>
<text x="212.2" y="18.7">ESP32_EN</text>
<text x="30.6" y="26.3">10K</text>
<text x="80.1" y="28.9">SCL</text>
<text x="80.1" y="26.3">IO23</text>
<text x="99.8" y="28.9">3V3</text>
<text x="122" y="26.3">3V3</text>
<text x="124.6" y="28.9">DP</text>
<text x="205.9" y="26.3">1uF</text>
<text x="25.5" y="35.2">ESP32_EN</text>
<text x="80.1" y="34">TXD</text>
<text x="87.8" y="32.7">4.7k</text>
<text x="99.2" y="31.4">RXD</text>
<text x="124.3" y="31.4">DM</text>
<text x="190.6" y="30.2">BSS138</text>
<text x="39.5" y="39">IO35</text>
<text x="39.5" y="41.6">IO32</text>
<text x="39.5" y="36.5">PS/SYNC 6</text>
<text x="80.1" y="36.5">SDA</text>
<text x="80.1" y="41.6">IO19</text>
<text x="87.8" y="40.3">4.7k</text>
<text x="99.8" y="36.5">3V3</text>
<text x="101.7" y="39">ESD5Z5V0</text>
<text x="132.2" y="41.6">CH340C</text>
<text x="39.5" y="44.1">IO33</text>
<text x="39.5" y="46.7">IO25</text>
<text x="80.1" y="46.7">IO5</text>
<text x="80.1" y="44.1">IO18</text>
<text x="190.6" y="42.9">BSS138</text>
<text x="212.2" y="45.4">ESP32_IO0</text>
<text x="39.5" y="49.2">IO26</text>
<text x="39.5" y="51.7">IO27</text>
<text x="80.1" y="49.2">STDBY_STAT</text>
<text x="80.1" y="51.7">CHRG_STAT</text>
<text x="92.8" y="51.7">ESP32_IO0</text>
<text x="39.5" y="54.3">IO14</text>
<text x="39.5" y="56.8">IO12</text>
<text x="80.1" y="59.4">IO2</text>
<text x="80.1" y="54.3">IO4</text>
<text x="95.4" y="59.4">HX 3x4x2-2P-1.6N TACTILE SWITCH</text>
<text x="189.4" y="59.4">DP</text>
<text x="39.5" y="61.9">IO13</text>
<text x="80.1" y="61.9">IO15</text>
<text x="189.4" y="61.9">DM</text>
<text x="49.7" y="76.6">2.4GHz</text>
<text x="90.3" y="72.1">10K</text>
<text x="158.9" y="73.3">MC-403L68-Z20</text>
<text x="35.7" y="88.6">0.1uF</text>
<text x="83.9" y="91.1">PG</text>
<text x="83.9" y="93.7">PS/SYNC</text>
<text x="117.8" y="90.3" transform="rotate(-90 117.8 90.3)">-</text>
<text x="122" y="94.4">BH-18650-B6AA002</text>
<text x="43.3" y="96.2">FB</text>
<text x="89" y="97.5">10K</text>
<text x="94.1" y="100">BAT+</text>
<text x="97.9" y="96.2">BAT+</text>
<text x="26.8" y="107.6">FB</text>
<text x="17.9" y="112.7">180k</text>
<text x="33.1" y="112.7">1M</text>
<text x="91.6" y="114">22uF</text>
<text x="117.8" y="113.2" transform="rotate(-90 117.8 113.2)">BAT_CHRG</text>
<text x="162.7" y="112.7">3V3</text>
<text x="172.8" y="110.2">100nF</text>
<text x="276.5" y="110" transform="rotate(-90 276.5 110)">3V3</text>
<text x="52.2" y="115.2">TPS63020DSJR</text>
<text x="162.7" y="117.8">3V3</text>
<text x="204.6" y="117.8">SDA</text>
<text x="206.5" y="115.2">3V3</text>
<text x="233.8" y="119.1">3V3</text>
<text x="269.4" y="119.1">SCL</text>
<text x="279.5" y="119.1">1k</text>
<text x="16.6" y="122.9">PG</text>
<text x="122" y="121.6">SOLAR_VCC</text>
<text x="172.8" y="125.4">100nF</text>
<text x="179.2" y="125.4">BME280</text>
<text x="204.6" y="120.3">SCL</text>
<text x="269.4" y="124.1">SDA</text>
<text x="26.8" y="126.7">1M</text>
<text x="62.4" y="127.9">1uH</text>
<text x="117" y="127.9">TEMP</text>
<text x="244" y="129.2">BH1750FVI-TR</text>
<text x="280.8" y="129.2">1uF</text>
<text x="42" y="133">3V3</text>
<text x="118.2" y="133">KNTC0603/10KF3950</text>
<text x="34.4" y="147">TEMP</text>
<text x="26.8" y="150.8">1.2K</text>
<text x="62.4" y="155.9">POWER_IN</text>
<text x="127.1" y="155.9">SS14</text>
<text x="141.1" y="152.1">POWER_IN</text>
<text x="66.2" y="161">STDBY_STAT</text>
<text x="66.2" y="158.4">CHRG_STAT</text>
<text x="106.8" y="159.7">DC-005-20</text>
<text x="17.9" y="163.5">SOLAR_VCC</text>
<text x="31.9" y="173.7">10uF</text>
<text x="37" y="168.6">TP4056</text>
<text x="70" y="168.6">BAT_CHRG</text>
<text x="68.7" y="177.5">10uF</text>
<text x="90.3" y="177.5">0.1uF</text>
<text x="90.3" y="187.6">0.1uF</text>
<text x="90.3" y="197.8">10uF</text>
<text x="90.3" y="208">22uF</text>
</g>
<g font-size="1.8">
<text x="61.7" y="20.9" transform="rotate(-90 61.7 20.9)">39</text>
<text x="131.1" y="19">1</text>
<text x="131.1" y="21.5">2</text>
<text x="133.1" y="20.2">GND</text>
<text x="133.1" y="22.8">TXD</text>
<text x="144.8" y="22.8">R232</text>
<text x="145.3" y="20.2">VCC</text>
<text x="150.1" y="21.5">15</text>
<text x="150.1" y="19">16</text>
<text x="17.9" y="29.1">1</text>
<text x="27.1" y="29.1">2</text>
<text x="48.5" y="29.1">3</text>
<text x="48.5" y="26.6">2</text>
<text x="48.5" y="24">1</text>
<text x="50.6" y="27.9">3V3</text>
<text x="50.6" y="25.3">GND</text>
<text x="62.7" y="26.7" transform="rotate(-90 62.7 26.7)">GND</text>
<text x="70.1" y="25.3">GND</text>
<text x="70.2" y="27.9">IO23</text>
<text x="75.2" y="24">38</text>
<text x="75.2" y="26.6">37</text>
<text x="75.2" y="29.1">36</text>
<text x="131.1" y="24">3</text>
<text x="131.1" y="26.6">4</text>
<text x="131.1" y="29.1">5</text>
<text x="133.1" y="25.3">RXD</text>
<text x="133.1" y="27.9">V3</text>
<text x="144.4" y="27.9">DTR#</text>
<text x="144.5" y="25.3">RTS#</text>
<text x="150.1" y="29.1">12</text>
<text x="150.1" y="26.6">13</text>
<text x="150.1" y="24">14</text>
<text x="48.5" y="34.2">5</text>
<text x="48.5" y="31.7">4</text>
<text x="50.6" y="35.5">SENSOR_VN</text>
<text x="50.6" y="32.9">SENSOR_VP</text>
<text x="50.6" y="30.4">EN</text>
<text x="69.3" y="35.5">RXD0</text>
<text x="69.5" y="32.9">TXD0</text>
<text x="70.2" y="30.4">IO22</text>
<text x="75.2" y="31.7">35</text>
<text x="75.2" y="34.2">34</text>
<text x="131.1" y="31.7">6</text>
<text x="131.1" y="34.2">7</text>
<text x="133.1" y="30.4">D+</text>
<text x="133.1" y="32.9">D-</text>
<text x="133.1" y="35.5">NC.</text>
<text x="144.2" y="30.4">DCD#</text>
<text x="144.3" y="35.5">DSR#</text>
<text x="146.3" y="32.9">RI#</text>
<text x="150.1" y="34.2">10</text>
<text x="150.1" y="31.7">11</text>
<text x="48.5" y="41.8">8</text>
<text x="48.5" y="39.3">7</text>
<text x="50.6" y="40.6">IO35</text>
<text x="50.6" y="38">IO34</text>
<text x="70.2" y="38">IO21</text>
<text x="71.5" y="40.6">NC</text>
<text x="75.2" y="36.7">33</text>
<text x="75.2" y="39.3">32</text>
<text x="75.2" y="41.8">31</text>
<text x="131.1" y="36.7">8</text>
<text x="133.1" y="38">OUT#</text>
<text x="144.5" y="38">CTS#</text>
<text x="150.1" y="36.7">9</text>
<text x="47.5" y="46.9">10</text>
<text x="48.5" y="44.4">9</text>
<text x="50.6" y="45.6">IO33</text>
<text x="50.6" y="43.1">IO32</text>
<text x="70.2" y="43.1">IO19</text>
<text x="70.2" y="45.6">IO18</text>
<text x="75.2" y="44.4">30</text>
<text x="75.2" y="46.9">29</text>
<text x="47.5" y="52">12</text>
<text x="47.5" y="49.4">11</text>
<text x="50.6" y="53.3">IO27</text>
<text x="50.6" y="50.7">IO26</text>
<text x="50.6" y="48.2">IO25</text>
<text x="70.2" y="50.7">IO17</text>
<text x="70.2" y="53.3">IO16</text>
<text x="71.2" y="48.2">IO5</text>
<text x="75.2" y="49.4">28</text>
<text x="75.2" y="52">27</text>
<text x="174.7" y="52.7" transform="rotate(-90 174.7 52.7)">9</text>
<text x="177.2" y="52.7" transform="rotate(-90 177.2 52.7)">10</text>
<text x="47.5" y="59.6">15</text>
<text x="47.5" y="57.1">14</text>
<text x="47.5" y="54.5">13</text>
<text x="50.6" y="58.3">IO12</text>
<text x="50.6" y="55.8">IO14</text>
<text x="71.2" y="55.8">IO4</text>
<text x="71.2" y="58.3">IO0</text>
<text x="75.2" y="54.5">26</text>
<text x="75.2" y="57.1">25</text>
<text x="75.2" y="59.6">24</text>
<text x="92.9" y="57.1">1</text>
<text x="102" y="57.1">2</text>
<text x="165.7" y="57.1">B12</text>
<text x="166.7" y="59.6">B9</text>
<text x="170" y="58.3">GND</text>
<text x="175.7" y="55.7" transform="rotate(-90 175.7 55.7)">EH</text>
<text x="178.2" y="55.7" transform="rotate(-90 178.2 55.7)">EH</text>
<text x="179.8" y="58.3">CC1</text>
<text x="184.4" y="59.6">A6</text>
<text x="184.4" y="57.1">A5</text>
<text x="47.5" y="64.7">17</text>
<text x="47.5" y="62.1">16</text>
<text x="50.6" y="66">NC</text>
<text x="50.6" y="63.4">IO13</text>
<text x="50.6" y="60.9">GND</text>
<text x="70.2" y="63.4">IO15</text>
<text x="71.2" y="60.9">IO2</text>
<text x="71.5" y="66">NC</text>
<text x="75.2" y="62.1">23</text>
<text x="75.2" y="64.7">22</text>
<text x="166.7" y="62.1">B5</text>
<text x="166.7" y="64.7">B4</text>
<text x="170" y="60.9">VBUS</text>
<text x="170" y="63.4">CC2</text>
<text x="170" y="66">VBUS</text>
<text x="179.4" y="66">GND</text>
<text x="179.8" y="63.4">DN1</text>
<text x="179.8" y="60.9">DP1</text>
<text x="184.4" y="64.7">B1</text>
<text x="184.4" y="62.1">A7</text>
<text x="47.5" y="69.8">19</text>
<text x="47.5" y="67.2">18</text>
<text x="50.6" y="71">NC</text>
<text x="50.6" y="68.5">NC</text>
<text x="71.5" y="68.5">NC</text>
<text x="71.5" y="71">NC</text>
<text x="75.2" y="67.2">21</text>
<text x="75.2" y="69.8">20</text>
<text x="175.7" y="70" transform="rotate(-90 175.7 70)">EH</text>
<text x="178.2" y="70" transform="rotate(-90 178.2 70)">EH</text>
<text x="174.7" y="72.5" transform="rotate(-90 174.7 72.5)">12</text>
<text x="177.2" y="72.5" transform="rotate(-90 177.2 72.5)">11</text>
<text x="53.7" y="91.4">1</text>
<text x="53.7" y="93.9">2</text>
<text x="56.5" y="92.4">VINA</text>
<text x="56.5" y="94.9">GND</text>
<text x="67.9" y="94.9">PS/SYNC</text>
<text x="73.2" y="92.4">PG</text>
<text x="77.6" y="93.9">13</text>
<text x="77.6" y="91.4">14</text>
<text x="117.5" y="95.9" transform="rotate(-90 117.5 95.9)">2</text>
<text x="53.7" y="96.4">3</text>
<text x="53.7" y="99">4</text>
<text x="53.7" y="101.5">5</text>
<text x="56.5" y="97.4">FB</text>
<text x="56.5" y="100">VOUT</text>
<text x="72.8" y="100">VIN</text>
<text x="73.3" y="97.4">EN</text>
<text x="77.6" y="101.5">10</text>
<text x="77.6" y="99">11</text>
<text x="77.6" y="96.4">12</text>
<text x="117.5" y="101.9" transform="rotate(-90 117.5 101.9)">1</text>
<text x="53.7" y="104.1">6</text>
<text x="53.7" y="106.6">7</text>
<text x="56.5" y="102.5">VOUT</text>
<text x="56.5" y="105.1">L2</text>
<text x="56.5" y="107.6">L2</text>
<text x="72.8" y="102.5">VIN</text>
<text x="73.8" y="107.6">L1</text>
<text x="73.8" y="105.1">L1</text>
<text x="77.6" y="106.6">8</text>
<text x="77.6" y="104.1">9</text>
<text x="65.5" y="113.1" transform="rotate(-90 65.5 113.1)">15</text>
<text x="66.5" y="109.3" transform="rotate(-90 66.5 109.3)">PGND</text>
<text x="178.1" y="112.9">8</text>
<text x="199.6" y="112.9">1</text>
<text x="178.1" y="118">6</text>
<text x="178.1" y="115.5">7</text>
<text x="180.1" y="119.3">VDDIO</text>
<text x="180.1" y="116.8">GND</text>
<text x="180.1" y="114.2">VDD</text>
<text x="194.6" y="114.2">GND</text>
<text x="194.9" y="116.8">CSB</text>
<text x="195.6" y="119.3">SDI</text>
<text x="199.6" y="115.5">2</text>
<text x="199.6" y="118">3</text>
<text x="242.8" y="119.3">1</text>
<text x="261" y="118">EP</text>
<text x="264.4" y="119.3">6</text>
<text x="264.4" y="116.8">7</text>
<text x="178.1" y="120.6">5</text>
<text x="180.1" y="121.8">SDO</text>
<text x="194.9" y="121.8">SCK</text>
<text x="199.6" y="120.6">4</text>
<text x="242.8" y="121.8">2</text>
<text x="242.8" y="124.4">3</text>
<text x="244.9" y="120.6">VCC</text>
<text x="244.9" y="123.1">ADDR</text>
<text x="244.9" y="125.6">GND</text>
<text x="259.7" y="125.6">SDA</text>
<text x="259.9" y="120.6">SCL</text>
<text x="260.4" y="123.1">DVI</text>
<text x="264.4" y="124.4">4</text>
<text x="264.4" y="121.8">5</text>
<text x="53.9" y="154.9">EP</text>
<text x="57.4" y="153.6">9</text>
<text x="117" y="154.9">3</text>
<text x="117" y="152.3">1</text>
<text x="35.8" y="161.2">3</text>
<text x="35.8" y="158.7">2</text>
<text x="35.8" y="156.1">1</text>
<text x="37.9" y="159.9">PROG</text>
<text x="37.9" y="157.4">TEMP</text>
<text x="50.1" y="159.9">CHRG#</text>
<text x="53.8" y="157.4">CE</text>
<text x="57.4" y="156.1">8</text>
<text x="57.4" y="158.7">7</text>
<text x="57.4" y="161.2">6</text>
<text x="117" y="157.4">2</text>
<text x="35.8" y="163.7">4</text>
<text x="37.9" y="165">VCC</text>
<text x="37.9" y="162.5">GND</text>
<text x="49.4" y="162.5">STDBY#</text>
<text x="52.8" y="165">BAT</text>
<text x="57.4" y="163.7">5</text>
</g>
<g font-size="1.8" fill="#006">
<text x="191.9" y="107.6">Temperature, Pressure, Humidity</text>
<text x="256.7" y="111.4">Light Sensor</text>
</g>
<g font-size="1.5" fill="#000080">
<text x="162.7" y="16.2">C9</text>
<text x="172.8" y="107.6">C6</text>
<text x="172.8" y="122.9">C7</text>
</g>
<text font-size="1.1" fill="#00f" x="19.2" y="31.4">HX 3x4x2-2P-1.6N TACTILE SWITCH</text>
</svg>
